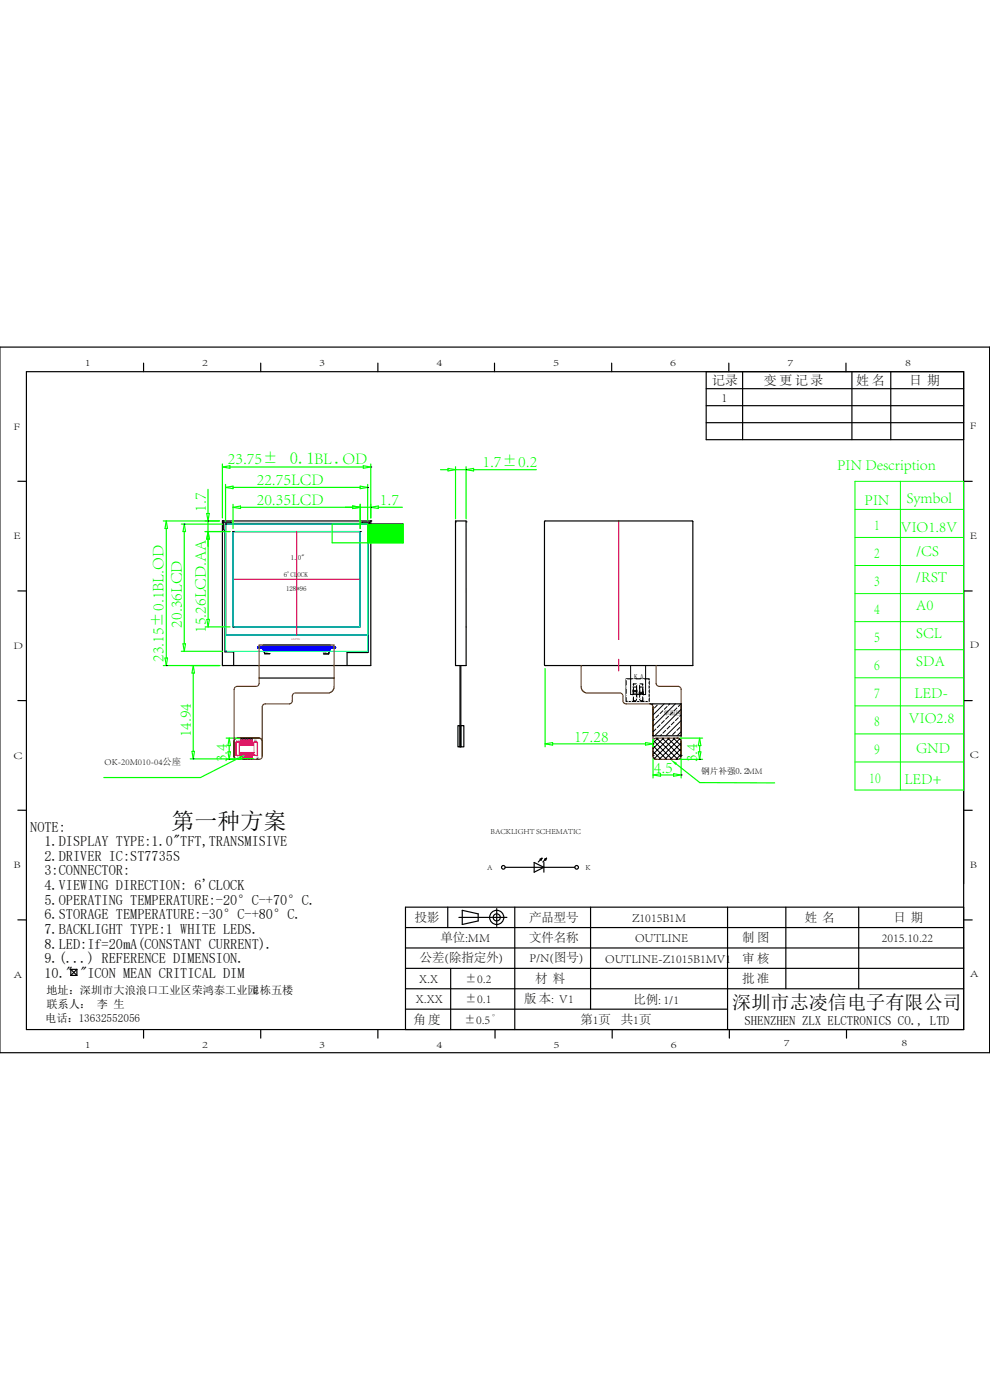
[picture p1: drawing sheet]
<svg xmlns="http://www.w3.org/2000/svg" width="210mm" height="297mm" viewBox="0 0 210 297" stroke-linecap="round" stroke-linejoin="round" font-family="sans-serif">
<!-- layer: 0 -->
<g fill="none" stroke="#000" stroke-width=".25">
<path d="M0 73.6h209.9v149.7h-209.9zM5.6 78.8h198.8v139.6h-198.8zM30.5 77v1.8M55.3 77v1.8M80.2 77v1.8M104.9 77v1.8M129.7 77v1.8M149.8 78.8v14.5h54.6M154.6 77v1.8M157.5 78.8v14.5M179.5 77v1.8M180.7 78.8v14.5"/>
<path d="M189 78.8v14.5M149.8 82.5h54.6M149.8 86.1h54.6M149.8 89.7h54.6M3.8 102.1h1.8M47.2 110.5h31.5v30.7h-31.5zM47.8 111.2h30.2v23.5h-30.2zM49.4 112.8h27v20.2h-27zM78 111.2v23.5h-30.2M85.5 111.2h-37.7v23.5M204.4 102.1h1.8M3.8 125.4h1.8"/>
<path d="M47.8 134.7h.1M47.8 138.2h.1M55.9 137.9l.3 .8h1M69.9 137.9l-.2 .8h-1.1M204.4 125.4h1.8M3.8 148.6h1.8M47.2 141.1l.1 .1M49.6 141.2l-.1-2.9h-1.8v-25.6l-.2-.4v-1.5h1.4l.4 .2h27.2l.4-.2h1.5v1.5l-.3 .4v25.6l-.1 .1h-4.4v2.8M204.4 148.6h1.8M3.8 171.9h1.8M204.4 171.9h1.8M3.8 195.1l1.8 .1"/>
<path d="M86 196.8h118.4M95 192.4v4.4M97.3 194.6h10.2M98.1 193.1l3.3 .8v1.5l-3.3 .7zM105.4 192.7v3.8M107.2 184h14.7M109.2 192.4v26M113.3 183l2.1 1-2.1 1zM114.6 182.3l.4-.2-.2 .4zM115 182.1l-.8 .8M115.4 183v2M115.5 182.3l.4-.2-.2 .4z"/>
<path d="M115.9 182.1l-.8 .8M125.3 192.4v21.7M154.3 192.4v26M166.7 192.4v17.4M182.2 192.4v17.4M204.4 192.4h-118.4v26M204.4 195.2h1.8M15 205.6l1.3 1.3M15 205.6v1.3M15 206.9h1.3M15 205.6h1.3M16.3 205.6l-1.3 1.3"/>
<path d="M16.3 205.6v1.3M30.5 218.4v1.8M55.3 218.4v1.8M80.2 218.4v1.8M86 214.1h68.3M86 209.8h118.4M86 205.4h118.4M86 201.1h118.4M95.6 205.4v13M105 218.4v1.8M129.9 218.4v1.8M154.7 218.4v1.8"/>
<path d="M179.6 218.4v1.8"/>
<circle cx="105.4" cy="194.6" r="1.5"/>
<circle cx="105.4" cy="194.6" r=".75"/>
<circle cx="106.8" cy="184" r=".39"/>
<circle cx="122.3" cy="184" r=".39"/>
</g>
<path d="M49.4 122.9h27" fill="none" stroke="#f00" stroke-width=".25"/>
<g fill="none" stroke="#00f" stroke-width=".25">
<path d="M54.6 137.3h1.3v.1h-1.3zM55.9 136.8l.1 1.1zM55.9 136.8l.1 1.1M56 136.8l-.1 1.1M56 136.8l.1 1.1zM56 136.8l.1 1.1M56.1 136.8l-.1 1.1M56.2 136.8l.1 1.1zM56.2 136.8l.1 1.1M56.3 136.8l-.1 1.1M56.3 136.8l.1 1.1zM56.3 136.8l.1 1.1"/>
<path d="M56.4 136.8l-.1 1.1M56.5 136.8l.1 1.1zM56.5 136.8l.1 1.1M56.6 136.8l-.1 1.1M56.7 136.8l.1 1.1zM56.7 136.8l.1 1.1M56.8 136.8l-.1 1.1M56.8 136.8l.1 1.1zM56.8 136.8l.1 1.1M56.9 136.8l-.1 1.1M57 136.8l.1 1.1zM57 136.8l.1 1.1"/>
<path d="M57.1 136.8l-.1 1.1M57.1 136.8l.1 1.1zM57.1 136.8l.1 1.1M57.2 136.8l-.1 1.1M57.3 136.8l.1 1.1zM57.3 136.8l.1 1.1M57.4 136.8l-.1 1.1M57.5 136.8l.1 1.1M57.5 136.8l.1 1.1zM57.6 136.8l-.1 1.1M57.6 136.8l.1 1.1zM57.6 136.8l.1 1.1"/>
<path d="M57.7 136.8l-.1 1.1M57.8 136.8l.1 1.1zM57.8 136.8l.1 1.1M57.9 136.8l-.1 1.1M57.9 136.8l.1 1.1zM57.9 136.8l.1 1.1M58 136.8l-.1 1.1M58.1 136.8l.1 1.1zM58.1 136.8l.1 1.1M58.2 136.8l-.1 1.1M58.3 136.8l.1 1.1M58.3 136.8l.1 1.1z"/>
<path d="M58.4 136.8l-.1 1.1M58.4 136.8l.1 1.1zM58.4 136.8l.1 1.1M58.5 136.8l-.1 1.1M58.6 136.8l.1 1.1zM58.6 136.8l.1 1.1M58.7 136.8l-.1 1.1M58.7 136.8l.1 1.1zM58.7 136.8l.1 1.1M58.8 136.8l-.1 1.1M58.9 136.8l.1 1.1zM58.9 136.8l.1 1.1"/>
<path d="M59 136.8l-.1 1.1M59 136.8l.2 1.1zM59 136.8l.2 1.1M59.2 136.8l-.2 1.1M59.2 136.8l.1 1.1zM59.2 136.8l.1 1.1M59.3 136.8l-.1 1.1M59.4 136.8l.1 1.1zM59.4 136.8l.1 1.1M59.5 136.8l-.1 1.1M59.5 136.8l.1 1.1zM59.5 136.8l.1 1.1"/>
<path d="M59.6 136.8l-.1 1.1M59.7 136.8l.1 1.1zM59.7 136.8l.1 1.1M59.8 136.8l-.1 1.1M59.8 136.8l.1 1.1zM59.8 136.8l.1 1.1M59.9 136.8l-.1 1.1M60 136.8l.1 1.1zM60 136.8l.1 1.1M60.1 136.8l-.1 1.1M60.2 136.8l.1 1.1zM60.2 136.8l.1 1.1"/>
<path d="M60.3 136.8l-.1 1.1M60.3 136.8l.1 1.1zM60.3 136.8l.1 1.1M60.4 136.8l-.1 1.1M60.5 136.8l.1 1.1zM60.5 136.8l.1 1.1M60.6 136.8l-.1 1.1M60.6 136.8l.1 1.1zM60.6 136.8l.1 1.1M60.7 136.8l-.1 1.1M60.8 136.8l.1 1.1zM60.8 136.8l.1 1.1"/>
<path d="M60.9 136.8l-.1 1.1M61 136.8l.1 1.1M61 136.8l.1 1.1zM61.1 136.8l-.1 1.1M61.1 136.8l.1 1.1zM61.1 136.8l.1 1.1M61.2 136.8l-.1 1.1M61.3 136.8l.1 1.1zM61.3 136.8l.1 1.1M61.4 136.8l-.1 1.1M61.4 136.8l.1 1.1zM61.4 136.8l.1 1.1"/>
<path d="M61.5 136.8l-.1 1.1M61.6 136.8l.1 1.1M61.6 136.8l.1 1.1zM61.7 136.8l-.1 1.1M61.7 136.8l.2 1.1M61.7 136.8l.2 1.1zM61.9 136.8l-.2 1.1M61.9 136.8l.1 1.1zM61.9 136.8l.1 1.1M62 136.8l-.1 1.1M62.1 136.8l.1 1.1zM62.1 136.8l.1 1.1"/>
<path d="M62.2 136.8l-.1 1.1M62.2 136.8l.1 1.1zM62.2 136.8l.1 1.1M62.3 136.8l-.1 1.1M62.4 136.8l.1 1.1zM62.4 136.8l.1 1.1M62.5 136.8l-.1 1.1M62.5 136.8l.2 1.1zM62.5 136.8l.2 1.1M62.7 136.8l-.2 1.1M62.7 136.8l.1 1.1zM62.7 136.8l.1 1.1"/>
<path d="M62.8 136.8l-.1 1.1M62.9 136.8l.1 1.1zM62.9 136.8l.1 1.1M63 136.8l-.1 1.1M63 136.8l.1 1.1zM63 136.8l.1 1.1M63.1 136.8l-.1 1.1M63.2 136.8l.1 1.1zM63.2 136.8l.1 1.1M63.3 136.8l-.1 1.1M63.3 136.8l.1 1.1zM63.3 136.8l.1 1.1"/>
<path d="M63.4 136.8l-.1 1.1M63.5 136.8l.1 1.1zM63.5 136.8l.1 1.1M63.6 136.8l-.1 1.1M63.7 136.8l.1 1.1zM63.7 136.8l.1 1.1M63.8 136.8l-.1 1.1M63.8 136.8l.1 1.1zM63.8 136.8l.1 1.1M63.9 136.8l-.1 1.1M64 136.8l.1 1.1zM64 136.8l.1 1.1"/>
<path d="M64.1 136.8l-.1 1.1M64.1 136.8l.1 1.1zM64.1 136.8l.1 1.1M64.2 136.8l-.1 1.1M64.3 136.8l.1 1.1zM64.3 136.8l.1 1.1M64.4 136.8l-.1 1.1M64.5 136.8l.1 1.1M64.5 136.8l.1 1.1zM64.6 136.8l-.1 1.1M64.6 136.8l.1 1.1zM64.6 136.8l.1 1.1"/>
<path d="M64.7 136.8l-.1 1.1M64.8 136.8l.1 1.1zM64.8 136.8l.1 1.1M64.9 136.8l-.1 1.1M64.9 136.8l.1 1.1zM64.9 136.8l.1 1.1M65 136.8l-.1 1.1M65.1 136.8l.1 1.1M65.1 136.8l.1 1.1zM65.2 136.8l-.1 1.1M65.2 136.8l.2 1.1M65.2 136.8l.2 1.1z"/>
<path d="M65.4 136.8l-.2 1.1M65.4 136.8l.1 1.1zM65.4 136.8l.1 1.1M65.5 136.8l-.1 1.1M65.6 136.8l.1 1.1zM65.6 136.8l.1 1.1M65.7 136.8l-.1 1.1M65.7 136.8l.1 1.1zM65.7 136.8l.1 1.1M65.8 136.8l-.1 1.1M65.9 136.8l.1 1.1zM65.9 136.8l.1 1.1"/>
<path d="M66 136.8l-.1 1.1M66 136.8l.1 1.1zM66 136.8l.1 1.1M66.1 136.8l-.1 1.1M66.2 136.8l.1 1.1zM66.2 136.8l.1 1.1M66.3 136.8l-.1 1.1M66.4 136.8l.1 1.1zM66.4 136.8l.1 1.1M66.5 136.8l-.1 1.1M66.5 136.8l.1 1.1zM66.5 136.8l.1 1.1"/>
<path d="M66.6 136.8l-.1 1.1M66.7 136.8l.1 1.1zM66.7 136.8l.1 1.1M66.8 136.8l-.1 1.1M66.8 136.8l.1 1.1zM66.8 136.8l.1 1.1M66.9 136.8l-.1 1.1M67 136.8l.1 1.1zM67 136.8l.1 1.1M67.1 136.8l-.1 1.1M67.2 136.8l.1 1.1zM67.2 136.8l.1 1.1"/>
<path d="M67.3 136.8l-.1 1.1M67.3 136.8l.1 1.1zM67.3 136.8l.1 1.1M67.4 136.8l-.1 1.1M67.5 136.8l.1 1.1zM67.5 136.8l.1 1.1M67.6 136.8l-.1 1.1M67.6 136.8l.1 1.1zM67.6 136.8l.1 1.1M67.7 136.8l-.1 1.1M67.8 136.8l.1 1.1zM67.8 136.8l.1 1.1"/>
<path d="M67.9 136.8l-.1 1.1M68 136.8l.1 1.1M68 136.8l.1 1.1zM68.1 136.8l-.1 1.1M68.1 136.8l.1 1.1zM68.1 136.8l.1 1.1M68.2 136.8l-.1 1.1M68.3 136.8l.1 1.1zM68.3 136.8l.1 1.1M68.4 136.8l-.1 1.1M68.4 136.8l.1 1.1zM68.4 136.8l.1 1.1"/>
<path d="M68.5 136.8l-.1 1.1M68.6 136.8l.1 1.1M68.6 136.8l.1 1.1zM68.7 136.8l-.1 1.1M68.7 136.8l.2 1.1M68.7 136.8l.2 1.1zM68.9 136.8l-.2 1.1M68.9 136.8l.1 1.1zM68.9 136.8l.1 1.1M69 136.8l-.1 1.1M69.1 136.8l.1 1.1zM69.1 136.8l.1 1.1"/>
<path d="M69.2 136.8l-.1 1.1M69.2 136.8l.1 1.1zM69.2 136.8l.1 1.1M69.3 136.8l-.1 1.1M69.4 136.8l.1 1.1zM69.4 136.8l.1 1.1M69.5 136.8l-.1 1.1M69.5 136.8l.1 1.1zM69.5 136.8l.1 1.1M69.6 136.8l-.1 1.1M69.7 136.8l.1 1.1zM69.7 136.8l.1 1.1"/>
<path d="M69.8 136.8l-.1 1.1M69.9 136.8l.1 1.1zM69.9 136.8l.1 1.1M70 136.8l-.1 1.1M70 137.3h1.2v.1h-1.2z"/>
</g>
<g fill="none" stroke="#0f0" stroke-width=".25">
<path d="M47.2 99.1l1.6-.3v.5zM47.2 98.4v11.5M48.8 99.1h28.3M77.1 98.8l1.6 .3-1.6 .2zM78.7 98.4v11.5M47.8 103.4l1.6-.3v.6zM47.8 102.8v7.7M49.4 107.6l1.6-.2v.5zM49.4 103.4h27M49.4 107v5.1M51 107.6h23.8M70.5 111.2h15v4h-15z"/>
<path d="M74.8 107.4l1.6 .2-1.6 .3zM76.4 103.1l1.6 .3-1.6 .3zM76.4 107v5.1M78 102.8v7.7M85.5 111.2v4h-7.5v-4v4M55.9 136.8l.1 .1zM56 136.8l.1 .1zM56.2 136.8l.1 .1zM56.3 136.8l.1 .1zM56.5 136.8l.1 .1zM56.7 136.8l.1 .1zM56.8 136.8l.1 .1z"/>
<path d="M57 136.8l.1 .1zM57.1 136.8l.1 .1zM57.3 136.8l.1 .1zM57.5 136.8l.1 .1zM57.6 136.8l.1 .1zM57.8 136.8l.1 .1zM57.9 136.8l.1 .1zM58.1 136.8l.1 .1zM58.3 136.8l.1 .1zM58.4 136.8l.1 .1zM58.6 136.8l.1 .1zM58.7 136.8l.1 .1z"/>
<path d="M58.9 136.8l.1 .1zM59 136.8l.2 .1zM59.2 136.8l.1 .1zM59.4 136.8l.1 .1zM59.5 136.8l.1 .1zM59.7 136.8l.1 .1zM59.8 136.8l.1 .1zM60 136.8l.1 .1zM60.2 136.8l.1 .1zM60.3 136.8l.1 .1zM60.5 136.8l.1 .1zM60.6 136.8l.1 .1z"/>
<path d="M60.8 136.8l.1 .1zM61 136.8l.1 .1zM61.1 136.8l.1 .1zM61.3 136.8l.1 .1zM61.4 136.8l.1 .1zM61.6 136.8l.1 .1zM61.7 136.8l.2 .1zM61.9 136.8l.1 .1zM62.1 136.8l.1 .1zM62.2 136.8l.1 .1zM62.4 136.8l.1 .1zM62.5 136.8l.2 .1z"/>
<path d="M62.7 136.8l.1 .1zM62.9 136.8l.1 .1zM63 136.8l.1 .1zM63.2 136.8l.1 .1zM63.3 136.8l.1 .1zM63.5 136.8l.1 .1zM63.7 136.8l.1 .1zM63.8 136.8l.1 .1zM64 136.8l.1 .1zM64.1 136.8l.1 .1zM64.3 136.8l.1 .1zM64.5 136.8l.1 .1z"/>
<path d="M64.6 136.8l.1 .1zM64.8 136.8l.1 .1zM64.9 136.8l.1 .1zM65.1 136.8l.1 .1zM65.2 136.8l.2 .1zM65.4 136.8l.1 .1zM65.6 136.8l.1 .1zM65.7 136.8l.1 .1zM65.9 136.8l.1 .1zM66 136.8l.1 .1zM66.2 136.8l.1 .1zM66.4 136.8l.1 .1z"/>
<path d="M66.5 136.8l.1 .1zM66.7 136.8l.1 .1zM66.8 136.8l.1 .1zM67 136.8l.1 .1zM67.2 136.8l.1 .1zM67.3 136.8l.1 .1zM67.5 136.8l.1 .1zM67.6 136.8l.1 .1zM67.8 136.8l.1 .1zM68 136.8l.1 .1zM68.1 136.8l.1 .1zM68.3 136.8l.1 .1z"/>
<path d="M68.4 136.8l.1 .1zM68.6 136.8l.1 .1zM68.7 136.8l.2 .1zM68.9 136.8l.1 .1zM69.1 136.8l.1 .1zM69.2 136.8l.1 .1zM69.4 136.8l.1 .1zM69.5 136.8l.1 .1zM69.7 136.8l.1 .1zM69.9 136.8l.1 .1z"/>
</g>
<path d="M47.8 111.2h30.2v23.5h-30.2zM49.4 112.8h27v20.2h-27zM78 111.2v27h-30.2v-27" fill="none" stroke="#0ff" stroke-width=".25"/>
<path d="M78.7 99.1h.1M47.2 110.5h.1M47.8 111.2h.1M49.4 112.8h.1M76.4 112.8h.1M76.4 107.6h.1M78 111.2h.1M78 103.4h.1M78.7 110.5h.1" fill="none" stroke="#000" stroke-width=".21"/>
<path d="M78 111.2h7.5v4h-7.5z" fill-rule="evenodd" fill="#0f0"/>
<path d="M55 145v-8.2h15.9v8.9a1.33 1.33 0 0 1-1.4 1.3h-6.8M49.7 160.4v-3.2l.2-.5 .4-.1h4.7a.66 .66 0 0 1 .6 .6v3.2a.66 .66 0 0 1-.6 .7h-4.7M49.7 160.4a.66 .66 0 0 0 .6 .7M49.7 160.4l.2 .5 .4 .2" fill="none" stroke="#994c00" stroke-width=".25"/>
<g fill="none" stroke="#0f0" stroke-width=".25">
<path d="M93.4 99.6h1.6M95 99.4l1.6 .2-1.6 .3zM96.6 99v11.1M96.6 99.6h2.3M98.9 99.6l1.6-.2v.5zM98.9 99v11.1M100.5 99.6h13.3M34.6 110.5h11.9M35.3 110.5l.2 1.6h-.5zM35.3 112.1v27.5M38.5 111.2h8.7M39.1 111.2l.3 1.6h-.6z"/>
<path d="M39.1 112.8v23.8M43.5 112.8h5.3M43.9 108.9h.5l-.3 1.6zM44.1 103.8v5.1M44.1 110.5v2.3M44.1 114.4v17M44.1 112.8l.3 1.6h-.5zM73.2 107.6h1.6M74.8 107.3l1.6 .3-1.6 .3zM76.4 107v5.1M76.4 107.6h2.3M78.7 107.6l1.5-.3v.6z"/>
<path d="M78.7 107v2.9M80.2 107.6h5.2M35 139.6h.5l-.2 1.6zM38.5 138.2h8.7M38.8 136.6h.6l-.3 1.6zM43.5 133h5.3M43.9 131.4h.5l-.3 1.6zM34.6 141.2h11.9M22 164.9h20.5"/>
</g>
<g fill="none" stroke="#000" stroke-width=".21">
<path d="M98.9 99.6h.1M39.1 111.2h.1M44.1 110.5h.1M44.1 112.8h.1M47.2 110.5h.1M47.8 111.2h.1M49.4 112.8h.1M76.4 112.8h.1M78.7 110.5h.1M78.7 107.6h.1M96.6 110.7h.1M98.9 110.7h.1"/>
<path d="M47.8 138.2h.1M49.4 133h.1M35.3 141.2h.1M47.2 141.2h.1"/>
</g>
<g fill="none" stroke="#000" stroke-width=".25">
<path d="M96.6 110.5h2.3v30.7h-2.3zM49.7 157.2v3.2M50.3 156.6h4.7M51.1 156.7h.3v.9h-.3zM51.6 156.7h.3v.9h-.3zM52.2 156.7h.3v.9h-.3zM52.7 156.7h.3v.9h-.3zM53.2 156.7h.3v.9h-.3zM97.1 153.9h.5v4.5h-.5zM97.6 141.2v17.2h.2v-17.2M97.8 153.9h.6v4.5h-.6zM115.5 141.1l.1 .1h31.4"/>
<path d="M132.8 144h4.9v4.8h-4.9zM134.4 145.1h.6v3.6h-.6zM134.4 145.1v.7M135 147.3v1.4M135.7 145.1h.7v3.6h-.7zM51.1 160h.3v1h-.3zM51.6 160h.3v1h-.3zM52.2 160h.3v1h-.3zM52.7 160h.3v1h-.3zM53.2 160h.3v1h-.3z"/>
</g>
<path d="M131.2 110.4v31.9" fill="none" stroke="#f00" stroke-width=".25" stroke-dasharray="25.2 4.2 4.2 4.2"/>
<path d="M132.8 144.1l4.7 4.7M132.8 145.9l3 2.9M132.8 147.6l1.2 1.2M134.4 144l-1.6 1.6M134.5 144l3.2 3.2M136.2 144l-3.4 3.4M136.3 144l1.4 1.4M137.7 147.9l-.9 .9M137.7 146.1l-2.7 2.7M137.7 144.3l-4.5 4.5" fill="none" stroke="#fff" stroke-width=".21"/>
<path d="M62.9 112.8v21.9" fill="none" stroke="#f00" stroke-width=".25"/>
<g fill="none" stroke="#f0f" stroke-width=".25">
<path d="M50 159.2v.3M50 158.2v.2M50 157.5h4.6M50 157.5v2.7M50.1 157.4l-.1 .1M50.1 157.4v2.9M50.1 157.4h.7v.3h3.1v-.3h.6M50.8 158.1h3.1M50.8 159.6h3.1M50.8 159.7h3.1M50.8 157.8h3.1v2.1h-3.1zM50.8 158h3.1"/>
<path d="M51.2 157.5l-.1-.5h.3l-.1 .5M51.2 157.5h.1M51.2 157.4v.1M51.3 157.4v.1M51.7 157.5v-.5h.2v.5M51.7 157.5h.2M51.7 157.4h.1M51.7 157.5h.1M51.7 157.4v.1M51.8 157.4l.1 .1M51.8 157.4v.1M52.2 157.5v-.5h.2v.5"/>
<path d="M52.2 157.5h.2M52.3 157.4h.1M52.2 157.5h.1M52.3 157.4l-.1 .1M52.4 157.4v.1M52.7 157.5v-.5h.3l-.1 .5M52.8 157.5h.1M52.8 157.4h.1M52.8 157.4v.1M52.9 157.4v.1M53.3 157.5v-.5h.2v.5M53.3 157.5h.2"/>
<path d="M53.3 157.4h.1M53.3 157.5h.1M53.3 157.4v.1M53.4 157.4l.1 .1M53.4 157.4v.1M54.5 157.4v2.9M54.5 157.4l.1 .1M54.6 159.2v.3M54.6 158.2v.2M54.6 157.5v2.7M50 160.2l.1 .1M50 160.2h4.6"/>
<path d="M50.1 160.3h.7v-.3h3.1v.3h.6M51.2 160.2h.1M51.3 160.2h.1M51.3 160.2l.1 .5h-.3l.1-.5M51.7 160.2h.1M51.8 160.2h.1M51.8 160.2h-.1M51.9 160.2h-.1M51.9 160.2v.5h-.2v-.5M52.2 160.2h.1M52.4 160.2h.1M52.4 160.2h-.1"/>
<path d="M52.4 160.2v.5h-.2v-.5M52.8 160.2h.1M52.9 160.2h.1M52.9 160.2l.1 .5h-.3v-.5M53.3 160.2h.1M53.4 160.2h.1M53.5 160.2h-.1M53.5 160.2v.5h-.2v-.5M54.6 160.2l-.1 .1"/>
</g>
<path d="M50.7 160.5l1.5-.5-1.3 1z" fill="#0f0"/>
<g fill="none" stroke="#0f0" stroke-width=".25">
<path d="M48 156.6h3M48.4 159.5h.5l-.3 1.6zM48.6 156.6l.3 1.6h-.5zM48.6 158.2v1.3M144.2 156.6h4.8M148.1 159.5h.6l-.3 1.6zM148.4 156.6l.3 1.6h-.6zM148.4 158.2v1.3M48 161.1h3.1M50.8 160.8l-8.3 4.1M138.5 164.4l1.6-.3v.6zM138.5 160.9v4.1"/>
<path d="M140.1 164.4h2.8M142.9 164.1l1.6 .3-1.6 .3zM144 161.1h5M144.5 160.9v4.1"/>
</g>
<g fill="none" stroke="#000" stroke-width=".21">
<path d="M51.6 156.6h.1M138.5 158.2l2.9 2.9M138.5 159.4l1.7 1.7M138.6 157.1l4 4M139.3 156.6l4.5 4.5M139.6 156.6l-1.1 1M140.5 156.6l3.9 4M140.8 156.6l-2.3 2.2M141.7 156.6l2.8 2.8M141.9 156.6l-3.4 3.4M142.8 156.6l1.7 1.6M143.1 156.6l-4.3 4.3"/>
<path d="M143.6 156.6h.1M144.3 156.9l-.1-.2-4.4 4.4M144.5 160l-1.1 1.1M144.5 158.8l-2.3 2.3M144.5 157.6l-3.5 3.5M48.6 161.1h.1M51.7 161.1h.1M138.5 160.3h.1M138.6 160.7l.3 .3M143.4 161.1h.1M144.5 160.3h.1M144.5 164.4h.1"/>
<path d="M148.4 161.1h.1"/>
</g>
<path d="M55 145a.66 .66 0 0 1-.7 .6h-4a.66 .66 0 0 0-.6 .7v11.3M62.7 147a.66 .66 0 0 0-.7 .7v1a.66 .66 0 0 1-.7 .6h-5a.66 .66 0 0 0-.7 .7v7.2M123.3 141.2v4.5a1.33 1.33 0 0 0 1.3 1.3h6.9a.66 .66 0 0 1 .6 .7v1a.66 .66 0 0 0 .7 .6h5.1a.66 .66 0 0 1 .6 .7v10.4a.66 .66 0 0 0 .7 .7h4.6a.66 .66 0 0 0 .7-.7v-14.1a.66 .66 0 0 0-.7-.7h-4a.66 .66 0 0 1-.6-.7v-3.7M144.5 157.2a.66 .66 0 0 0-.7-.6h-4.6a.66 .66 0 0 0-.7 .6M49.7 160.4a.66 .66 0 0 0 .6 .7" fill="none" stroke="#994c00" stroke-width=".25"/>
<path d="M144.5 157.2v3.2" fill="none" stroke="#000" stroke-width=".25"/>
<path d="M142.2 161.1l1.4 .8-.3 .4z" fill="#0f0"/>
<path d="M40.4 141.2h6.3M40.7 159.4h.6l-.3 1.6zM41 141.2l.3 1.6h-.6zM41 142.8v16.6M115.6 157.8l1.6-.3v.6zM115.6 141.8v16.6M117.2 157.8h19.7M136.9 157.5l1.6 .3-1.6 .3zM138.5 156.7v1.7M40.4 161h13.5M143.4 162.1l5 3.9 15.9 .1" fill="none" stroke="#0f0" stroke-width=".25"/>
<path d="M55 143.8h15.9M137.9 149.3h6.6v6.8h-6v-6.1" fill="none" stroke="#000" stroke-width=".25"/>
<g fill="none" stroke="#000" stroke-width=".21">
<path d="M47.3 141.2h.1M115.6 141.2h.1M138.5 149.3l-.2 .2M138.5 156.1h.1M138.5 157.8h.1M138.5 150.5h.1M138.8 152.6l-.3 .3M139.1 154.6l-.6 .6M139.4 149.6l-.6 .6M139.7 151.7l-.6 .6M140 153.8l-.6 .5M140.3 155.8l-.2 .3"/>
<path d="M140.6 150.8l-.6 .6M140.9 149.3l-2.4 2.4M140.9 152.9l-.6 .6M141.2 154.9l-.6 .6M141.5 149.9l-.6 .6M141.8 152l-.6 .6M142.1 149.3l-.3 .3M142.1 154.1l-.6 .5M142.7 151.1l-.6 .6M143 153.2l-.6 .6M143.3 149.3l-4.8 4.8M143.3 155.2l-.6 .6"/>
<path d="M143.6 150.2l-.6 .6M143.9 152.3l-.6 .6M144.2 154.3l-.6 .6M144.5 149.3l-.6 .6M144.5 154v.1M144.5 151.7l-.3 .3M144.5 155.2l-.9 .9M144.5 152.9l-3.2 3.2M144.5 150.5l-5.6 5.6M41 161h.1M54.5 161h.1"/>
</g>
<!-- layer: L90 -->
<path d="M115.5 141.1v-30.5l31.3-.1 .2 .1v30.6" fill="none" stroke="#000" stroke-width=".25"/>
<!-- layer: FPC -->
<g fill="none" stroke="#000" stroke-width=".21">
<path d="M133.8 141.2v6.1h.7l.2-.1 .2 .1h1l.1-.1 .2 .1h.7v-6.1M134.2 147.3l.2-1.5h.6v1.2l.2 .3M134.4 146.3l-.2 .2 .2 .4M135 146.3l.1 .4-.1 .2M135.6 147.3l.1-1.5h.7v1.2l.1 .3M135.7 146.7l-.1 .2 .1 .4M136.4 146.7l.1 .2-.1 .4"/>
<circle cx="134.7" cy="146.6" r=".17"/>
<circle cx="136" cy="147" r=".17"/>
</g>
<!-- layer: DIM -->
<path d="M181.4 102.1h23v65.5h-23zM181.4 108.1h23M181.4 114h23M181.4 120h23M191 102.1v65.5M181.4 125.9h23M181.4 131.9h23M181.4 137.8h23M181.4 143.8h23M181.4 149.7h23M181.4 155.7h23M181.4 161.6h23" fill="none" stroke="#0f0" stroke-width=".21"/>
<text font-size="4.9" x="36.4" y="175.9">第一种方案</text>
<text font-size="4.1" x="155.3" y="214">深圳市志凌信电子有限公司</text>
<g font-size="3.5" fill="#0f0">
<text x="48.3" y="98.5">23.75± 0.1BL.OD</text>
<text x="102.3" y="99.1">1.7±0.2</text>
<text x="54.5" y="102.9">22.75LCD</text>
<text x="54.5" y="107.1">20.35LCD</text>
<text x="80.6" y="107.1">1.7</text>
<text x="43.6" y="108.6" transform="rotate(-90 43.6 108.6)">1.7</text>
<text x="38.6" y="133.1" transform="rotate(-90 38.6 133.1)">20.36LCD</text>
<text x="43.7" y="134.2" transform="rotate(-90 43.7 134.2)">15.26LCD.AA</text>
<text x="34.7" y="140.5" transform="rotate(-90 34.7 140.5)">23.15±0.1BL.OD</text>
<text x="40.5" y="156.4" transform="rotate(-90 40.5 156.4)">14.94</text>
<text x="48.1" y="161.7" transform="rotate(-90 48.1 161.7)">3.4</text>
<text x="121.8" y="157.3">17.28</text>
<text x="147.9" y="161.7" transform="rotate(-90 147.9 161.7)">3.4</text>
<text x="138.7" y="163.9">4.5</text>
</g>
<g font-size="3.3" fill="#0f0">
<text x="177.6" y="99.7">PIN Description</text>
<text x="183.4" y="107">PIN</text>
<text x="192.3" y="106.6">Symbol</text>
<text x="185.4" y="112.4">1</text>
<text x="191.1" y="112.9">VIO1.8V</text>
<text x="185.4" y="118.4">2</text>
<text x="194.3" y="118">/CS</text>
<text x="185.4" y="124.3">3</text>
<text x="194.3" y="123.5">/RST</text>
<text x="185.4" y="130.3">4</text>
<text x="194.3" y="129.4">A0</text>
<text x="185.4" y="136.2">5</text>
<text x="194.3" y="135.4">SCL</text>
<text x="185.4" y="142.2">6</text>
<text x="194.3" y="141.3">SDA</text>
<text x="185.4" y="148.1">7</text>
<text x="194" y="148.1">LED-</text>
<text x="185.4" y="154.1">8</text>
<text x="192.8" y="153.3">VIO2.8</text>
<text x="185.4" y="160">9</text>
<text x="194.3" y="159.6">GND</text>
<text x="184.4" y="166.1">10</text>
<text x="191.9" y="166.2">LED+</text>
</g>
<g font-size="3">
<text x="6.4" y="176.5">NOTE:</text>
<text x="9.4" y="179.6">1.DISPLAY TYPE:1.0&quot;TFT,TRANSMISIVE</text>
<text x="9.4" y="185.7">3:CONNECTOR:</text>
<text x="9.4" y="182.7">2.DRIVER IC:ST7735S</text>
<text x="9.4" y="188.9">4.VIEWING DIRECTION: 6'CLOCK</text>
<text x="9.4" y="192">5.OPERATING TEMPERATURE:-20°C-+70°C.</text>
<text x="9.4" y="195">6.STORAGE TEMPERATURE:-30°C-+80°C.</text>
<text x="9.4" y="198.1">7.BACKLIGHT TYPE:1 WHITE LEDS.</text>
<text x="9.4" y="201.2">8.LED:If=20mA(CONSTANT CURRENT).</text>
<text x="9.4" y="204.3">9.(...) REFERENCE DIMENSION.</text>
<text x="9.4" y="207.4">10.&quot; &quot;ICON MEAN CRITICAL DIM</text>
</g>
<g font-size="2.7">
<text x="151.1" y="81.6">记录</text>
<text x="162.1" y="81.6">变 更 记 录</text>
<text x="181.6" y="81.6">姓 名</text>
<text x="192.8" y="81.6">日 期</text>
<text x="153" y="85.2">1</text>
<text x="157.9" y="217.5">SHENZHEN ZLX ELCTRONICS CO., LTD</text>
</g>
<g font-size="2.6">
<text x="88" y="195.6">投影</text>
<text x="112.3" y="195.6">产品型号</text>
<text x="134.1" y="195.6">Z1015B1M</text>
<text x="170.7" y="195.6">姓 名</text>
<text x="189.5" y="195.5">日 期</text>
<text x="93.4" y="199.9">单位:MM</text>
<text x="112.3" y="199.9">文件名称</text>
<text x="134.7" y="199.9">OUTLINE</text>
<text x="157.4" y="199.9">制 图</text>
<text x="187.1" y="199.8">2015.10.22</text>
<text x="88.9" y="208.5">X.X</text>
<text x="89.1" y="204.2">公差(除指定外)</text>
<text x="98.6" y="208.5">±0.2</text>
<text x="112.3" y="204.1">P/N(图号)</text>
<text x="113.5" y="208.5">材 料</text>
<text x="128.4" y="204.2">OUTLINE-Z1015B1MV1</text>
<text x="157.4" y="208.5">批 准</text>
<text x="157.4" y="204.2">审 核</text>
<text x="88.2" y="212.9">X.XX</text>
<text x="98.6" y="212.8">±0.1</text>
<text x="111.2" y="212.9">版 本: V1</text>
<text x="134.3" y="212.9">比例: 1/1</text>
<text x="87.7" y="217.2">角 度</text>
<text x="98.4" y="217.2">±0.5°</text>
<text x="123.1" y="217.2">第1页</text>
<text x="131.7" y="217.2">共1页</text>
</g>
<g font-size="2.4">
<text x="9.8" y="213.9">联系人： 李 生</text>
<text x="9.8" y="210.9">地址：深圳市大浪浪口工业区荣鸿泰工业园</text>
<text x="53.7" y="210.9">E栋五楼</text>
<text x="9.6" y="216.9">电话：13632552056</text>
</g>
<g font-size="2.1">
<text x="18" y="77.6">1</text>
<text x="42.9" y="77.6">2</text>
<text x="67.7" y="77.6">3</text>
<text x="92.6" y="77.6">4</text>
<text x="117.3" y="77.6">5</text>
<text x="142.2" y="77.6">6</text>
<text x="167" y="77.6">7</text>
<text x="192" y="77.6">8</text>
<text x="2.9" y="91.1">F</text>
<text x="205.7" y="91">F</text>
<text x="2.9" y="114.4">E</text>
<text x="205.7" y="114.3">E</text>
<text x="2.9" y="137.7">D</text>
<text x="205.7" y="137.5">D</text>
<text x="2.9" y="160.9">C</text>
<text x="205.7" y="160.8">C</text>
<text x="2.9" y="184.2">B</text>
<text x="205.7" y="184">B</text>
<text x="2.9" y="207.4">A</text>
<text x="205.7" y="207.3">A</text>
<text x="166.3" y="221.9">7</text>
<text x="191.2" y="221.9">8</text>
<text x="18" y="222.3">1</text>
<text x="42.9" y="222.3">2</text>
<text x="67.7" y="222.3">3</text>
<text x="92.6" y="222.3">4</text>
<text x="117.4" y="222.3">5</text>
<text x="142.3" y="222.3">6</text>
</g>
<text font-size="1.9" x="22.2" y="162.4">OK-20M010-04公座</text>
<text font-size="1.8" x="148.7" y="164.2">钢片补强0.2MM</text>
<g font-size="1.7">
<text x="104.1" y="177">BACKLIGHT SCHEMATIC</text>
<text x="103.4" y="184.5">A</text>
<text x="124.2" y="184.6">K</text>
</g>
<g font-size="1.5">
<text x="61.7" y="118.7">1.0&quot;</text>
<text x="60.2" y="122.4">6'CLOCK</text>
<text x="60.7" y="125.3">128*96</text>
<text x="134.5" y="144">K A</text>
</g>
<text font-size="1.3" x="140.7" y="151.7">单面区</text>
<g font-size="1">
<text x="50" y="157.5">10</text>
<text x="50.2" y="161.1">1</text>
<text x="54" y="157.3">6</text>
<text x="54.4" y="161">5</text>
</g>
<text font-size=".5" fill="#f00" x="61.8" y="135.7">ICST7735</text>
<g font-size=".3">
<text x="56.3" y="138.5">pin 1</text>
<text x="68.5" y="138.5">pin 89</text>
</g>
</svg>
